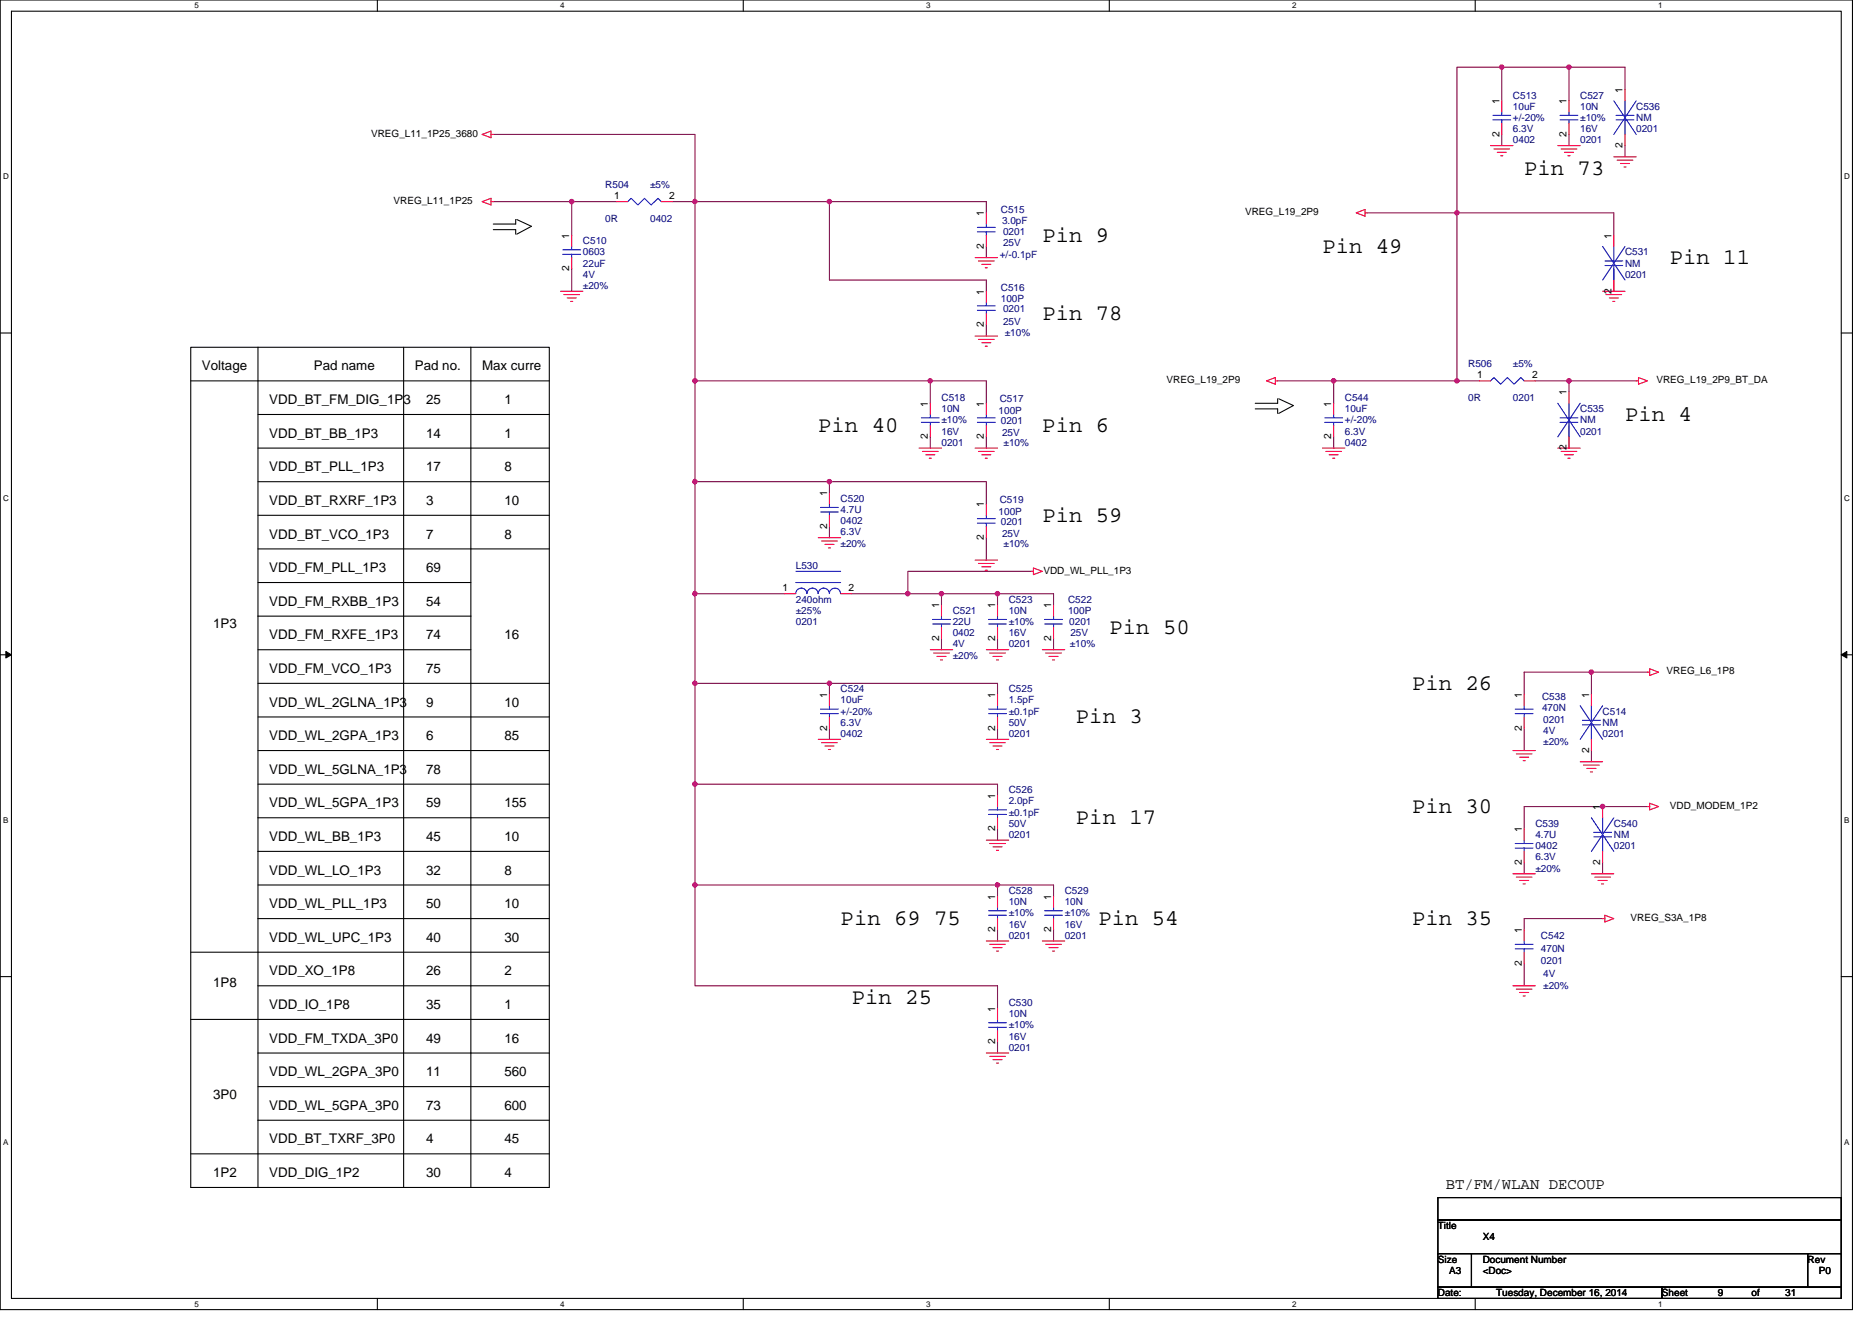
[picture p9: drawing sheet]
<svg xmlns="http://www.w3.org/2000/svg" width="297mm" height="210mm" viewBox="0 0 297 210" stroke-linecap="round" stroke-linejoin="round" font-family="sans-serif">
<path d="M0 0h293.9v207.9h-293.9zM1.8 1.8h290.4v204.3h-290.4z" fill="none" stroke="#000" stroke-width=".17"/>
<g fill="#fff">
<path d="M30.8 .2h.7v1.4h-.7z"/>
<path d="M30.8 206.3h.7v1.4h-.7z"/>
</g>
<path d="M59.9 0v1.8M59.9 206.1v1.8" fill="none" stroke="#000" stroke-width=".17"/>
<g fill="#fff">
<path d="M88.9 .2h.7v1.4h-.7z"/>
<path d="M88.9 206.3h.7v1.4h-.7z"/>
</g>
<path d="M117.9 0v1.8M117.9 206.1v1.8" fill="none" stroke="#000" stroke-width=".17"/>
<g fill="#fff">
<path d="M147 .2h.7v1.4h-.7z"/>
<path d="M147 206.3h.7v1.4h-.7z"/>
</g>
<path d="M176 0v1.8M176 206.1v1.8" fill="none" stroke="#000" stroke-width=".17"/>
<g fill="#fff">
<path d="M205 .2h.7v1.4h-.7z"/>
<path d="M205 206.3h.7v1.4h-.7z"/>
</g>
<path d="M234.1 0v1.8M234.1 206.1v1.8" fill="none" stroke="#000" stroke-width=".17"/>
<g fill="#fff">
<path d="M263.1 .2h.7v1.4h-.7z"/>
<path d="M263.1 206.3h.7v1.4h-.7z"/>
<path d="M.5 27.3h.9v1.4h-.9z"/>
<path d="M292.6 27.3h.9v1.4h-.9z"/>
<path d="M.5 78.4h.9v1.4h-.9z"/>
<path d="M292.6 78.4h.9v1.4h-.9z"/>
</g>
<path d="M0 52.9h1.8M292.2 52.9h1.7" fill="none" stroke="#000" stroke-width=".17"/>
<g fill="#fff">
<path d="M.5 129.5h.8v1.4h-.8z"/>
<path d="M292.6 129.5h.9v1.4h-.9z"/>
</g>
<path d="M0 103.9h1.8M292.2 103.9h1.7" fill="none" stroke="#000" stroke-width=".17"/>
<path d="M.9 103.4l.9 .5-.9 .5zM292.2 103.9l.8-.5v1z" fill="#000" stroke="#000" stroke-width=".16"/>
<g fill="#fff">
<path d="M.5 180.5h.8v1.4h-.8z"/>
<path d="M292.6 180.5h.9v1.4h-.9z"/>
</g>
<g fill="none" stroke="#000" stroke-width=".17">
<path d="M78.3 36.4h3.5v.8M81.8 34.8v.8h-3.5M82 34.8l2.3 1.1-2.3 1.3M40.9 55.1v42.7M40.9 55.1h33.8M40.9 55.1h-10.6v133.4h10.6M64 55.1v133.4M74.7 55.1v42.7M74.7 55.1h12.5v133.4h-12.5M30.3 60.5h44.4M74.7 60.5h.1M74.7 60.5h12.5"/>
<path d="M87.2 65.8h-46.3M87.2 71.1h-46.3M87.2 76.5h-46.3M199.2 64.9h3.5v.7M202.7 63.3v.7h-3.5M202.9 63.3l2.3 1.1-2.3 1.2M40.9 92.5h33.8M40.9 97.8h33.8M40.9 97.8v32M74.7 97.8v32M87.2 81.8h-46.3M87.2 87.1h-46.3"/>
<path d="M40.9 103.1h33.8M87.2 113.8h-46.3M87.2 108.5h-46.3M87.2 119.1h-46.3M40.9 129.8h33.8M40.9 135.1h33.8M40.9 129.8v5.3M40.9 135.1v10.7M74.7 129.8v5.3M74.7 135.1v10.7M74.7 129.8h12.5M74.7 135.1h12.5"/>
<path d="M87.2 124.5h-46.3M0 155h1.8M40.9 145.8h33.8M40.9 156.5h33.8M40.9 145.8v10.7M40.9 156.5v10.6M74.7 145.8v10.7M74.7 156.5v10.6M74.7 145.8h12.5M74.7 156.5h12.5M87.2 140.5h-46.3M87.2 151.1h-56.9"/>
<path d="M292.2 155h1.7M40.9 167.1h33.8M40.9 177.8h33.8M40.9 167.1v10.7M40.9 177.8v10.7M74.7 167.1v10.7M74.7 177.8v10.7M74.7 167.1h12.5M74.7 177.8h12.5M87.2 161.8h-56.9M87.2 172.5h-46.3M40.9 188.5h33.8"/>
<path d="M87.2 183.1h-56.9M228.2 190.1h64v3.5h-64zM228.2 193.6h64v5.4h-64zM228.2 199h5.3v5.3h-5.3zM233.5 199h53.3v5.3h-53.3zM286.8 199h5.4v5.3h-5.4zM228.2 204.3h35.5v1.8h-35.5zM263.7 204.3h28.5v1.8h-28.5z"/>
</g>
<g fill="none" stroke="#800040" stroke-width=".17">
<path d="M238.3 10.7h-7.1v23.1M249 10.7h-10.7v5.3M257.8 14.2v-3.5h-8.8v5.3M78.3 32h12.4M78.3 21.3h32v10.7M90.7 32h7.1M90.7 32v5.3M106.7 32h3.6M110.3 32v28.5M110.3 32h21.3M131.6 32v12.4h24.9v1.8M131.6 32h24.9v1.8"/>
<path d="M156.5 39.1v1.8M217 33.8h14.2M231.2 33.8h24.9v3.5M231.2 33.8v26.7M238.3 21.3v1.8M249 21.3v1.8M257.8 23.1v1.8M90.7 42.7v3.5M156.5 51.6v1.7M256.1 42.7v3.5M110.3 60.5v16M110.3 76.5v17.7"/>
<path d="M110.3 60.5h37.3M110.3 76.5h21.3M131.6 76.5h24.9v3.5M131.6 76.5v1.7M147.6 60.5h8.9v3.5M147.6 69.3v1.8M147.6 60.5v3.5M156.5 69.3v1.8M202.7 60.5h8.9v3.5M211.6 60.5h19.6M211.6 69.3v1.8M231.2 60.5h3.5"/>
<path d="M243.6 60.5h5.4M249 67.6v3.5M249 60.5v1.7M249 60.5h10.6M110.3 94.2v14.3M110.3 94.2h14.2M131.6 83.6v1.7M135.2 94.2h8.9M149.4 94.2v1.8M149.4 94.2h8.9M156.5 85.3v3.6M158.3 94.2v1.8"/>
<path d="M158.3 94.2h8.9v1.8M163.6 90.7h-19.5v3.5h5.3M110.3 108.5h21.3M110.3 108.5v16M131.6 115.6v1.7M131.6 108.5v1.7M131.6 108.5h26.7v1.7M149.4 101.3v1.8M158.3 101.3v1.8M158.3 115.6v1.7M167.2 101.3v1.8M241.8 115.6v3.5"/>
<path d="M252.5 106.7h-10.7v3.5M252.5 119.1v1.8M261.4 106.7h-8.9v3.5M110.3 124.5h48v1.7M110.3 124.5v16M158.3 131.6v1.7M241.8 136.9v1.8M254.3 136.9v1.8M261.4 128h-19.6v3.6M110.3 140.5v16h48v3.5M110.3 140.5h48M158.3 147.6v1.8"/>
<path d="M158.3 140.5v1.7M158.3 140.5h8.9v1.7M167.2 147.6v1.8M241.8 152.9v3.6M254.3 145.8h-12.5v1.8M158.3 165.4v1.7"/>
</g>
<g fill="#f0f" stroke="#f0f" stroke-width=".17">
<circle cx="131.6" cy="32" r=".35"/>
<circle cx="211.6" cy="60.4" r=".35"/>
<circle cx="231.2" cy="60.4" r=".35"/>
<circle cx="110.3" cy="60.4" r=".35"/>
<circle cx="110.3" cy="32" r=".35"/>
<circle cx="110.3" cy="76.4" r=".35"/>
<circle cx="131.6" cy="76.4" r=".35"/>
<circle cx="254.3" cy="128" r=".35"/>
<circle cx="131.6" cy="108.4" r=".35"/>
<circle cx="110.3" cy="124.4" r=".35"/>
<circle cx="158.3" cy="140.4" r=".35"/>
<circle cx="110.3" cy="140.4" r=".35"/>
<circle cx="110.3" cy="108.4" r=".35"/>
<circle cx="110.3" cy="94.2" r=".35"/>
<circle cx="158.3" cy="94.2" r=".35"/>
<circle cx="147.6" cy="60.4" r=".35"/>
<circle cx="90.7" cy="32" r=".35"/>
<circle cx="231.2" cy="33.8" r=".35"/>
<circle cx="144" cy="94.2" r=".35"/>
<circle cx="149.4" cy="94.2" r=".35"/>
<circle cx="238.3" cy="10.7" r=".35"/>
<circle cx="248.9" cy="10.7" r=".35"/>
<circle cx="252.5" cy="106.7" r=".35"/>
<circle cx="248.9" cy="60.4" r=".35"/>
</g>
<g fill="none" stroke="#f00" stroke-width=".17">
<path d="M238.3 16v1.8M238.3 19.6v1.7M249 16v1.8M249 19.6v1.7M257.8 14.2v1.8M76.5 21.3l1.4-.5v1.1zM76.5 32l1.4-.5v1zM77.9 21.3h.4M77.9 32h.4M90.7 37.3v1.8M97.8 32h1.8M104.9 32h1.8"/>
<path d="M156.5 33.8v1.8M156.5 37.3v1.8M215.2 33.8l1.4-.5v1zM216.6 33.8h.4M236.5 23.1h3.6M237 23.6h2.5M237.6 24.2h1.4M238.1 24.7h.4M247.2 23.1h3.5M247.7 23.6h2.5M248.2 24.2h1.5M248.8 24.7h.3"/>
<path d="M256.1 37.3v1.8M256.1 24.9h3.5M256.6 25.4h2.5M257.1 26h1.5M257.7 26.5h.3M257.8 21.3v1.8M88.9 46.2h3.6M89.5 46.8h2.5M90 47.3h1.4M90.5 47.8h.4M90.7 40.9v1.8M154.7 40.9h3.6"/>
<path d="M154.7 53.3h3.6M155.3 41.4h2.5M155.3 53.9h2.5M155.8 42h1.4M155.8 54.4h1.4M156.3 42.5h.4M156.3 54.9h.4M156.5 46.2v1.8M156.5 49.8v1.8M254.3 46.2h3.5M254.8 46.8h2.5M255.4 47.3h1.4"/>
<path d="M255.9 47.8h.3M256.1 44.4v1.8M260 59.9l1.4 .6-1.4 .5zM131.6 78.2v1.8M145.8 71.1h3.6M146.4 71.6h2.5M146.9 72.2h1.4M147.4 72.7h.4M147.6 64v1.8M147.6 67.6v1.7M154.7 71.1h3.6M155.3 71.6h2.5"/>
<path d="M155.8 72.2h1.4M156.3 72.7h.4M156.5 64v1.8M156.5 67.6v1.7M201 60.5l1.4-.6v1.1zM202.4 60.5h.3M209.8 71.1h3.6M210.4 71.6h2.5M210.9 72.2h1.4M211.5 72.7h.3M211.6 64v1.8M211.6 67.6v1.7"/>
<path d="M234.7 60.5h1.8M241.8 60.5h1.8M247.2 71.1h3.5M247.7 71.6h2.5M248.2 72.2h1.5M248.8 72.7h.3M249 62.2v1.8M249 69.3v1.8M259.6 60.5h.4M124.5 94.2h1.8M129.8 85.3h3.6M130.4 85.9h2.5"/>
<path d="M130.9 86.4h1.4M131.4 87h.4M131.6 81.8v1.8M133.4 94.2h1.8M149.4 96v1.8M149.4 99.6v1.7M154.7 88.9h3.6M155.3 89.4h2.5M155.8 90h1.4M156.3 90.5h.4M156.5 80v1.8M156.5 83.6v1.7"/>
<path d="M158.3 96v1.8M158.3 99.6v1.7M163.6 90.7h.4M164 90.1l1.4 .6-1.4 .5zM167.2 96v1.8M167.2 99.6v1.7M129.8 117.3h3.6M130.4 117.9h2.5M130.9 118.4h1.4M131.4 119h.4M131.6 110.2v1.8M131.6 113.8v1.8"/>
<path d="M147.6 103.1h3.6M148.1 103.7h2.5M148.7 104.2h1.4M149.2 104.7h.4M156.5 103.1h3.6M156.5 117.3h3.6M157 103.7h2.5M157 117.9h2.5M157.6 104.2h1.4M157.6 118.4h1.4M158.1 104.7h.4M158.1 119h.4"/>
<path d="M158.3 110.2v1.8M158.3 113.8v1.8M165.4 103.1h3.5M165.9 103.7h2.5M166.5 104.2h1.4M167 104.7h.3M240.1 119.1h3.5M240.6 119.7h2.5M241.8 110.2v1.8M241.8 113.8v1.8M252.5 110.2v1.8M252.5 117.3v1.8"/>
<path d="M261.4 106.7h.4M261.8 106.2l1.4 .5-1.4 .5zM156.5 133.3h3.6M157 133.9h2.5M157.6 134.4h1.4M158.1 135h.4M158.3 126.2v1.8M158.3 129.8v1.8M240.1 138.7h3.5M240.6 139.2h2.5M241.1 139.7h1.5M241.1 120.2h1.5"/>
<path d="M241.7 120.7h.3M241.8 131.6v1.7M241.8 135.1v1.8M250.7 120.9h3.6M251.3 121.4h2.5M251.8 122h1.4M252.3 122.5h.4M252.5 138.7h3.6M253 139.2h2.5M253.6 139.7h1.4M254.3 128v1.8M254.3 135.1v1.8"/>
<path d="M261.4 128h.4M261.8 127.5l1.4 .5-1.4 .5zM156.5 149.4h3.6M157 149.9h2.5M157.6 150.4h1.4M158.1 151h.4M158.3 142.2v1.8M158.3 145.8v1.8M165.4 149.4h3.5M165.9 149.9h2.5M166.5 150.4h1.4M167 151h.3"/>
<path d="M167.2 142.2v1.8M167.2 145.8v1.8M240.1 156.5h3.5M240.6 157h2.5M241.1 157.5h1.5M241.7 158.1h.3M241.7 140.3h.3M241.8 147.6v1.8M241.8 151.1v1.8M254.1 140.3h.4M254.3 145.8h.4M254.7 145.3l1.4 .5-1.4 .5z"/>
<path d="M156.5 167.1h3.6M157 167.7h2.5M157.6 168.2h1.4M158.1 168.7h.4M158.3 160v1.8M158.3 163.6v1.8"/>
</g>
<g fill="none" stroke="#00f" stroke-width=".17">
<path d="M236.9 18.3h2.8M236.9 19h2.8M238.3 17.8v.5M238.3 19v.6M247.5 18.3h2.9M247.5 19h2.9M249 17.8v.5M249 19v.6M256.1 16l3.5 5.3M256.4 18.3h2.9M256.4 19h2.9M257.8 16v2.3"/>
<path d="M257.8 19v2.3M259.6 16l-3.5 5.3M89.3 39.6h2.8M90.7 39.1v.5M99.6 32l.5-.5 1.1 1 1.1-1 1 1 1.1-1 .5 .5M155.1 36.1h2.8M155.1 36.8h2.8M156.5 35.6v.5M156.5 36.8v.5M254.3 39.1l3.5 5.3M256.1 39.1v2.3M257.8 39.1l-3.5 5.3"/>
<path d="M89.3 40.4h2.8M90.7 40.4v.5M155.1 48.5h2.8M155.1 49.3h2.8M156.5 48v.5M156.5 49.3v.5M254.7 41.4h2.8M254.7 42.1h2.8M256.1 42.1v2.3M146.2 66.3h2.8M146.2 67h2.8M147.6 65.8v.5"/>
<path d="M147.6 67v.6M155.1 66.3h2.8M155.1 67h2.8M156.5 65.8v.5M156.5 67v.6M210.2 66.3h2.8M210.2 67h2.8M211.6 65.8v.5M211.6 67v.6M236.5 60.5l.5-.6 1.1 1.1 1.1-1.1 1 1.1 1.1-1.1 .5 .6M247.2 64l3.5 5.3M247.5 66.3h2.9"/>
<path d="M247.5 67h2.9M249 64v2.3M249 67v2.3M250.7 64l-3.5 5.3M126.3 92.5h7.1M126.3 90.7h7.1M129.8 94.2a.89 .89 0 0 0-.9-.9 .89 .89 0 0 0-.9 .9 .88 .88 0 0 0-.8-.9 .88 .88 0 0 0-.9 .9M130.2 80.5h2.8M130.2 81.3h2.8M131.6 94.2a.88 .88 0 0 0-.9-.9 .88 .88 0 0 0-.9 .9M131.6 80v.5M131.6 81.3v.5"/>
<path d="M133.4 94.2a.88 .88 0 0 0-.9-.9 .88 .88 0 0 0-.9 .9M148 98.3h2.8M148 99h2.8M149.4 97.8v.5M149.4 99v.6M155.1 82.3h2.8M155.1 83h2.8M156.5 81.8v.5M156.5 83v.6M156.9 98.3h2.8M156.9 99h2.8M158.3 97.8v.5"/>
<path d="M158.3 99v.6M165.8 98.3h2.8M165.8 99h2.8M167.2 97.8v.5M167.2 99v.6M130.2 112.5h2.8M130.2 113.3h2.8M131.6 112v.5M131.6 113.3v.5M156.9 112.5h2.8M156.9 113.3h2.8M158.3 112v.5"/>
<path d="M158.3 113.3v.5M240.4 112.5h2.9M240.4 113.3h2.9M241.8 112v.5M241.8 113.3v.5M250.7 112l3.6 5.3M251.1 114.3h2.8M251.1 115h2.8M252.5 112v2.3M252.5 115v2.3M254.3 112l-3.6 5.3M156.9 128.5h2.8"/>
<path d="M156.9 129.3h2.8M158.3 128v.5M158.3 129.3v.5M240.4 133.9h2.9M240.4 134.6h2.9M241.8 133.3v.6M241.8 134.6v.5M252.5 129.8l3.6 5.3M252.9 132.1h2.8M252.9 132.8h2.8M254.3 129.8v2.3M254.3 132.8v2.3"/>
<path d="M256.1 129.8l-3.6 5.3M156.9 144.5h2.8M156.9 145.3h2.8M158.3 144v.5M158.3 145.3v.5M165.8 144.5h2.8M165.8 145.3h2.8M167.2 144v.5M167.2 145.3v.5M240.4 149.9h2.9M240.4 150.6h2.9M241.8 149.4v.5"/>
<path d="M241.8 150.6v.5M156.9 162.3h2.8M156.9 163h2.8M158.3 161.8v.5M158.3 163v.6"/>
</g>
<g font-size="3.5">
<text x="241.8" y="27.7">Pin 73</text>
<text x="165.4" y="38.4">Pin 9</text>
<text x="209.8" y="40.2">Pin 49</text>
<text x="265" y="41.9">Pin 11</text>
<text x="165.4" y="50.8">Pin 78</text>
<text x="129.8" y="68.6">Pin 40</text>
<text x="165.4" y="68.6">Pin 6</text>
<text x="257.8" y="66.8">Pin 4</text>
<text x="165.4" y="82.8">Pin 59</text>
<text x="176.1" y="100.6">Pin 50</text>
<text x="224.1" y="109.5">Pin 26</text>
<text x="170.7" y="114.8">Pin 3</text>
<text x="170.7" y="130.8">Pin 17</text>
<text x="224.1" y="129.1">Pin 30</text>
<text x="133.4" y="146.8">Pin 69 75</text>
<text x="174.3" y="146.8">Pin 54</text>
<text x="224.1" y="146.8">Pin 35</text>
<text x="135.2" y="159.3">Pin 25</text>
</g>
<text font-size="2.5" x="229.4" y="188.7">BT/FM/WLAN DECOUP</text>
<g font-size="2.1">
<text x="32" y="58.8">Voltage</text>
<text x="49.8" y="58.8">Pad name</text>
<text x="65.8" y="58.8">Pad no.</text>
<text x="76.5" y="58.8">Max curre</text>
<text x="42.7" y="64.1">VDD_BT_FM_DIG_1P3</text>
<text x="67.6" y="64.1">25</text>
<text x="80" y="64.1">1</text>
<text x="42.7" y="69.5">VDD_BT_BB_1P3</text>
<text x="67.6" y="69.5">14</text>
<text x="80" y="69.5">1</text>
<text x="42.7" y="74.8">VDD_BT_PLL_1P3</text>
<text x="67.6" y="74.8">17</text>
<text x="80" y="74.8">8</text>
<text x="42.7" y="80.1">VDD_BT_RXRF_1P3</text>
<text x="67.6" y="80.1">3</text>
<text x="80" y="80.1">10</text>
<text x="42.7" y="85.5">VDD_BT_VCO_1P3</text>
<text x="67.6" y="85.5">7</text>
<text x="80" y="85.5">8</text>
<text x="42.7" y="90.8">VDD_FM_PLL_1P3</text>
<text x="67.6" y="90.8">69</text>
<text x="33.8" y="99.7">1P3</text>
<text x="42.7" y="96.1">VDD_FM_RXBB_1P3</text>
<text x="42.7" y="101.5">VDD_FM_RXFE_1P3</text>
<text x="67.6" y="96.1">54</text>
<text x="67.6" y="101.5">74</text>
<text x="80" y="101.5">16</text>
<text x="42.7" y="106.8">VDD_FM_VCO_1P3</text>
<text x="67.6" y="106.8">75</text>
<text x="42.7" y="112.1">VDD_WL_2GLNA_1P3</text>
<text x="67.6" y="112.1">9</text>
<text x="80" y="112.1">10</text>
<text x="42.7" y="117.5">VDD_WL_2GPA_1P3</text>
<text x="67.6" y="117.5">6</text>
<text x="80" y="117.5">85</text>
<text x="42.7" y="122.8">VDD_WL_5GLNA_1P3</text>
<text x="67.6" y="122.8">78</text>
<text x="42.7" y="128.1">VDD_WL_5GPA_1P3</text>
<text x="67.6" y="128.1">59</text>
<text x="80" y="128.1">155</text>
<text x="42.7" y="133.5">VDD_WL_BB_1P3</text>
<text x="67.6" y="133.5">45</text>
<text x="80" y="133.5">10</text>
<text x="42.7" y="138.8">VDD_WL_LO_1P3</text>
<text x="67.6" y="138.8">32</text>
<text x="80" y="138.8">8</text>
<text x="42.7" y="144.1">VDD_WL_PLL_1P3</text>
<text x="42.7" y="149.5">VDD_WL_UPC_1P3</text>
<text x="67.6" y="144.1">50</text>
<text x="67.6" y="149.5">40</text>
<text x="80" y="144.1">10</text>
<text x="80" y="149.5">30</text>
<text x="42.7" y="154.8">VDD_XO_1P8</text>
<text x="67.6" y="154.8">26</text>
<text x="80" y="154.8">2</text>
<text x="33.8" y="156.6">1P8</text>
<text x="42.7" y="160.1">VDD_IO_1P8</text>
<text x="67.6" y="160.1">35</text>
<text x="80" y="160.1">1</text>
<text x="42.7" y="165.5">VDD_FM_TXDA_3P0</text>
<text x="67.6" y="165.5">49</text>
<text x="80" y="165.5">16</text>
<text x="42.7" y="170.8">VDD_WL_2GPA_3P0</text>
<text x="67.6" y="170.8">11</text>
<text x="80" y="170.8">560</text>
<text x="33.8" y="174.4">3P0</text>
<text x="42.7" y="176.1">VDD_WL_5GPA_3P0</text>
<text x="67.6" y="176.1">73</text>
<text x="80" y="176.1">600</text>
<text x="42.7" y="181.5">VDD_BT_TXRF_3P0</text>
<text x="67.6" y="181.5">4</text>
<text x="80" y="181.5">45</text>
<text x="33.8" y="186.8">1P2</text>
<text x="42.7" y="186.8">VDD_DIG_1P2</text>
<text x="67.6" y="186.8">30</text>
<text x="80" y="186.8">4</text>
</g>
<g font-size="1.6">
<text x="237.9" y="16.5" transform="rotate(-90 237.9 16.5)">1</text>
<text x="248.6" y="16.5" transform="rotate(-90 248.6 16.5)">1</text>
<text x="257.5" y="14.8" transform="rotate(-90 257.5 14.8)">1</text>
<text x="58.9" y="21.7">VREG_L11_1P25_3680</text>
<text x="237.9" y="21.7" transform="rotate(-90 237.9 21.7)">2</text>
<text x="248.6" y="21.7" transform="rotate(-90 248.6 21.7)">2</text>
<text x="257.5" y="23.5" transform="rotate(-90 257.5 23.5)">2</text>
<text x="62.4" y="32.4">VREG_L11_1P25</text>
<text x="97.5" y="31.6">1</text>
<text x="106.2" y="31.6">2</text>
<text x="156.1" y="34.3" transform="rotate(-90 156.1 34.3)">1</text>
<text x="197.6" y="34.1">VREG_L19_2P9</text>
<text x="90.3" y="37.9" transform="rotate(-90 90.3 37.9)">1</text>
<text x="156.1" y="39.5" transform="rotate(-90 156.1 39.5)">2</text>
<text x="255.7" y="37.9" transform="rotate(-90 255.7 37.9)">1</text>
<text x="90.3" y="43.1" transform="rotate(-90 90.3 43.1)">2</text>
<text x="156.1" y="46.8" transform="rotate(-90 156.1 46.8)">1</text>
<text x="255.7" y="46.6" transform="rotate(-90 255.7 46.6)">2</text>
<text x="156.1" y="51.9" transform="rotate(-90 156.1 51.9)">2</text>
<text x="147.2" y="64.5" transform="rotate(-90 147.2 64.5)">1</text>
<text x="156.1" y="64.5" transform="rotate(-90 156.1 64.5)">1</text>
<text x="185.1" y="60.8">VREG_L19_2P9</text>
<text x="211.2" y="64.5" transform="rotate(-90 211.2 64.5)">1</text>
<text x="234.4" y="60.1">1</text>
<text x="243.1" y="60.1">2</text>
<text x="248.6" y="62.8" transform="rotate(-90 248.6 62.8)">1</text>
<text x="262.8" y="60.8">VREG_L19_2P9_BT_DA</text>
<text x="147.2" y="69.7" transform="rotate(-90 147.2 69.7)">2</text>
<text x="156.1" y="69.7" transform="rotate(-90 156.1 69.7)">2</text>
<text x="211.2" y="69.7" transform="rotate(-90 211.2 69.7)">2</text>
<text x="248.6" y="71.5" transform="rotate(-90 248.6 71.5)">2</text>
<text x="131.2" y="83.9" transform="rotate(-90 131.2 83.9)">2</text>
<text x="131.2" y="78.8" transform="rotate(-90 131.2 78.8)">1</text>
<text x="156.1" y="80.5" transform="rotate(-90 156.1 80.5)">1</text>
<text x="156.1" y="85.7" transform="rotate(-90 156.1 85.7)">2</text>
<text x="124.1" y="93.9">1</text>
<text x="134.6" y="93.9">2</text>
<text x="165.6" y="91">VDD_WL_PLL_1P3</text>
<text x="149" y="101.7" transform="rotate(-90 149 101.7)">2</text>
<text x="149" y="96.5" transform="rotate(-90 149 96.5)">1</text>
<text x="157.9" y="101.7" transform="rotate(-90 157.9 101.7)">2</text>
<text x="157.9" y="96.5" transform="rotate(-90 157.9 96.5)">1</text>
<text x="166.8" y="101.7" transform="rotate(-90 166.8 101.7)">2</text>
<text x="166.8" y="96.5" transform="rotate(-90 166.8 96.5)">1</text>
<text x="264.4" y="107">VREG_L6_1P8</text>
<text x="131.2" y="110.8" transform="rotate(-90 131.2 110.8)">1</text>
<text x="157.9" y="110.8" transform="rotate(-90 157.9 110.8)">1</text>
<text x="241.5" y="110.8" transform="rotate(-90 241.5 110.8)">1</text>
<text x="252.1" y="110.8" transform="rotate(-90 252.1 110.8)">1</text>
<text x="131.2" y="116" transform="rotate(-90 131.2 116)">2</text>
<text x="157.9" y="116" transform="rotate(-90 157.9 116)">2</text>
<text x="241.5" y="116" transform="rotate(-90 241.5 116)">2</text>
<text x="252.1" y="119.5" transform="rotate(-90 252.1 119.5)">2</text>
<text x="157.9" y="132" transform="rotate(-90 157.9 132)">2</text>
<text x="157.9" y="126.8" transform="rotate(-90 157.9 126.8)">1</text>
<text x="253.9" y="128.5" transform="rotate(-90 253.9 128.5)">1</text>
<text x="265" y="128.4">VDD_MODEM_1P2</text>
<text x="241.5" y="137.3" transform="rotate(-90 241.5 137.3)">2</text>
<text x="241.5" y="132.1" transform="rotate(-90 241.5 132.1)">1</text>
<text x="253.9" y="137.3" transform="rotate(-90 253.9 137.3)">2</text>
<text x="157.9" y="142.8" transform="rotate(-90 157.9 142.8)">1</text>
<text x="166.8" y="142.8" transform="rotate(-90 166.8 142.8)">1</text>
<text x="157.9" y="148" transform="rotate(-90 157.9 148)">2</text>
<text x="166.8" y="148" transform="rotate(-90 166.8 148)">2</text>
<text x="241.5" y="148.1" transform="rotate(-90 241.5 148.1)">1</text>
<text x="258.7" y="146.2">VREG_S3A_1P8</text>
<text x="241.5" y="153.3" transform="rotate(-90 241.5 153.3)">2</text>
<text x="157.9" y="160.5" transform="rotate(-90 157.9 160.5)">1</text>
<text x="157.9" y="165.7" transform="rotate(-90 157.9 165.7)">2</text>
<text x="228.2" y="195.1">Title</text>
<text x="235.3" y="196.8">X4</text>
<text x="228.2" y="200.4">Size</text>
<text x="229.9" y="202.2">A3</text>
<text x="235.3" y="200.4">Document Number</text>
<text x="235.3" y="202.2">&lt;Doc&gt;</text>
<text x="286.8" y="200.4">Rev</text>
<text x="288.6" y="202.2">P0</text>
<text x="228.2" y="205.7">Date:</text>
<text x="237.4" y="205.7">Tuesday, December 16, 2014</text>
<text x="263.7" y="205.7">Sheet</text>
<text x="272.6" y="205.7">9</text>
<text x="277.9" y="205.7">of</text>
<text x="283.3" y="205.7">31</text>
</g>
<g font-size="1.6" fill="#000080">
<text x="240.1" y="15.6">C513</text>
<text x="240.1" y="17.4">10uF</text>
<text x="250.7" y="15.6">C527</text>
<text x="250.7" y="17.4">10N</text>
<text x="259.6" y="17.4">C536</text>
<text x="240.1" y="22.8">0402</text>
<text x="240.1" y="21">6.3V</text>
<text x="240.1" y="19.2">+/-20%</text>
<text x="250.7" y="21">16V</text>
<text x="250.7" y="19.2">±10%</text>
<text x="250.7" y="22.8">0201</text>
<text x="259.6" y="19.2">NM</text>
<text x="259.6" y="21">0201</text>
<text x="96.1" y="29.9">R504</text>
<text x="103.2" y="29.9">±5%</text>
<text x="96.1" y="35.2">0R</text>
<text x="103.2" y="35.2">0402</text>
<text x="158.8" y="33.8">C515</text>
<text x="159" y="35.6">3.0pF</text>
<text x="92.5" y="38.8">C510</text>
<text x="92.5" y="40.5">0603</text>
<text x="158.6" y="40.9">+/-0.1pF</text>
<text x="159.2" y="37.3">0201</text>
<text x="159.2" y="39.1">25V</text>
<text x="257.8" y="40.5">C531</text>
<text x="92.5" y="42.3">22uF</text>
<text x="92.5" y="44.1">4V</text>
<text x="92.5" y="45.9">±20%</text>
<text x="158.8" y="46.2">C516</text>
<text x="257.8" y="42.3">NM</text>
<text x="257.8" y="44.1">0201</text>
<text x="158.8" y="48">100P</text>
<text x="159.2" y="49.6">0201</text>
<text x="159.2" y="51.6">25V</text>
<text x="159.4" y="53.3">±10%</text>
<text x="233" y="58.3">R506</text>
<text x="240.1" y="58.3">±5%</text>
<text x="149.4" y="63.6">C518</text>
<text x="149.4" y="65.4">10N</text>
<text x="158.5" y="65.8">100P</text>
<text x="158.6" y="63.8">C517</text>
<text x="213.4" y="63.6">C544</text>
<text x="213.4" y="65.4">10uF</text>
<text x="233" y="63.6">0R</text>
<text x="240.1" y="63.6">0201</text>
<text x="250.7" y="65.4">C535</text>
<text x="149.4" y="69">16V</text>
<text x="149.4" y="67.2">±10%</text>
<text x="149.4" y="70.8">0201</text>
<text x="158.8" y="67.4">0201</text>
<text x="159" y="69.2">25V</text>
<text x="159.3" y="70.8">±10%</text>
<text x="213.4" y="70.8">0402</text>
<text x="213.4" y="69">6.3V</text>
<text x="213.4" y="67.2">+/-20%</text>
<text x="250.7" y="67.2">NM</text>
<text x="250.7" y="69">0201</text>
<text x="133.4" y="79.7">C520</text>
<text x="133.4" y="81.4">4.7U</text>
<text x="133.4" y="83.2">0402</text>
<text x="158.5" y="81.8">100P</text>
<text x="158.6" y="79.8">C519</text>
<text x="158.8" y="83.4">0201</text>
<text x="133.4" y="85">6.3V</text>
<text x="133.4" y="86.8">±20%</text>
<text x="159" y="85.2">25V</text>
<text x="159.3" y="86.8">±10%</text>
<text x="126.3" y="90.3">L530</text>
<text x="126.3" y="95.7">240ohm</text>
<text x="160.1" y="95.7">C523</text>
<text x="169.5" y="95.7">C522</text>
<text x="126.3" y="97.4">±25%</text>
<text x="126.3" y="99.2">0201</text>
<text x="151.2" y="97.4">C521</text>
<text x="151.2" y="99.2">22U</text>
<text x="151.2" y="101">0402</text>
<text x="160.1" y="97.4">10N</text>
<text x="160.1" y="101">16V</text>
<text x="160.1" y="99.2">±10%</text>
<text x="169.5" y="97.4">100P</text>
<text x="169.7" y="99.2">0201</text>
<text x="169.8" y="101">25V</text>
<text x="151.2" y="102.8">4V</text>
<text x="151.2" y="104.5">±20%</text>
<text x="160.1" y="102.8">0201</text>
<text x="169.7" y="102.8">±10%</text>
<text x="133.4" y="109.9">C524</text>
<text x="133.4" y="111.7">10uF</text>
<text x="133.4" y="113.4">+/-20%</text>
<text x="160.1" y="109.9">C525</text>
<text x="160.1" y="111.7">1.5pF</text>
<text x="160.1" y="113.4">±0.1pF</text>
<text x="244.7" y="111.1">C538</text>
<text x="244.7" y="112.9">470N</text>
<text x="254.3" y="113.4">C514</text>
<text x="133.4" y="117">0402</text>
<text x="133.4" y="115.2">6.3V</text>
<text x="160.1" y="115.2">50V</text>
<text x="160.1" y="117">0201</text>
<text x="244.9" y="114.7">0201</text>
<text x="244.9" y="116.5">4V</text>
<text x="244.9" y="118.2">±20%</text>
<text x="254.3" y="115.2">NM</text>
<text x="254.3" y="117">0201</text>
<text x="160.1" y="125.9">C526</text>
<text x="160.1" y="127.7">2.0pF</text>
<text x="160.1" y="131.2">50V</text>
<text x="160.1" y="129.4">±0.1pF</text>
<text x="243.6" y="131.2">C539</text>
<text x="256.1" y="131.2">C540</text>
<text x="160.1" y="133">0201</text>
<text x="243.6" y="133">4.7U</text>
<text x="243.6" y="134.8">0402</text>
<text x="243.6" y="136.5">6.3V</text>
<text x="256.1" y="133">NM</text>
<text x="256.1" y="134.8">0201</text>
<text x="160.1" y="141.9">C528</text>
<text x="160.1" y="143.7">10N</text>
<text x="168.9" y="141.9">C529</text>
<text x="168.9" y="143.7">10N</text>
<text x="243.6" y="138.3">±20%</text>
<text x="160.1" y="147.2">16V</text>
<text x="160.1" y="145.4">±10%</text>
<text x="160.1" y="149">0201</text>
<text x="168.9" y="147.2">16V</text>
<text x="168.9" y="145.4">±10%</text>
<text x="168.9" y="149">0201</text>
<text x="244.5" y="149">C542</text>
<text x="244.5" y="151.1">470N</text>
<text x="244.5" y="153.1">0201</text>
<text x="244.9" y="155">4V</text>
<text x="160.1" y="159.7">C530</text>
<text x="160.1" y="161.4">10N</text>
<text x="244.9" y="157">±20%</text>
<text x="160.1" y="165">16V</text>
<text x="160.1" y="163.2">±10%</text>
<text x="160.1" y="166.8">0201</text>
</g>
<g font-size="1.3">
<text x="30.8" y="1.3">5</text>
<text x="88.9" y="1.3">4</text>
<text x="147" y="1.3">3</text>
<text x="205" y="1.3">2</text>
<text x="263.1" y="1.3">1</text>
<text x=".5" y="28.4">D</text>
<text x="292.6" y="28.4">D</text>
<text x=".5" y="79.5">C</text>
<text x="292.6" y="79.5">C</text>
<text x=".5" y="130.6">B</text>
<text x="292.6" y="130.6">B</text>
<text x=".5" y="181.7">A</text>
<text x="292.6" y="181.7">A</text>
<text x="30.8" y="207.4">5</text>
<text x="88.9" y="207.4">4</text>
<text x="147" y="207.4">3</text>
<text x="205" y="207.4">2</text>
<text x="263.1" y="207.4">1</text>
</g>
</svg>
